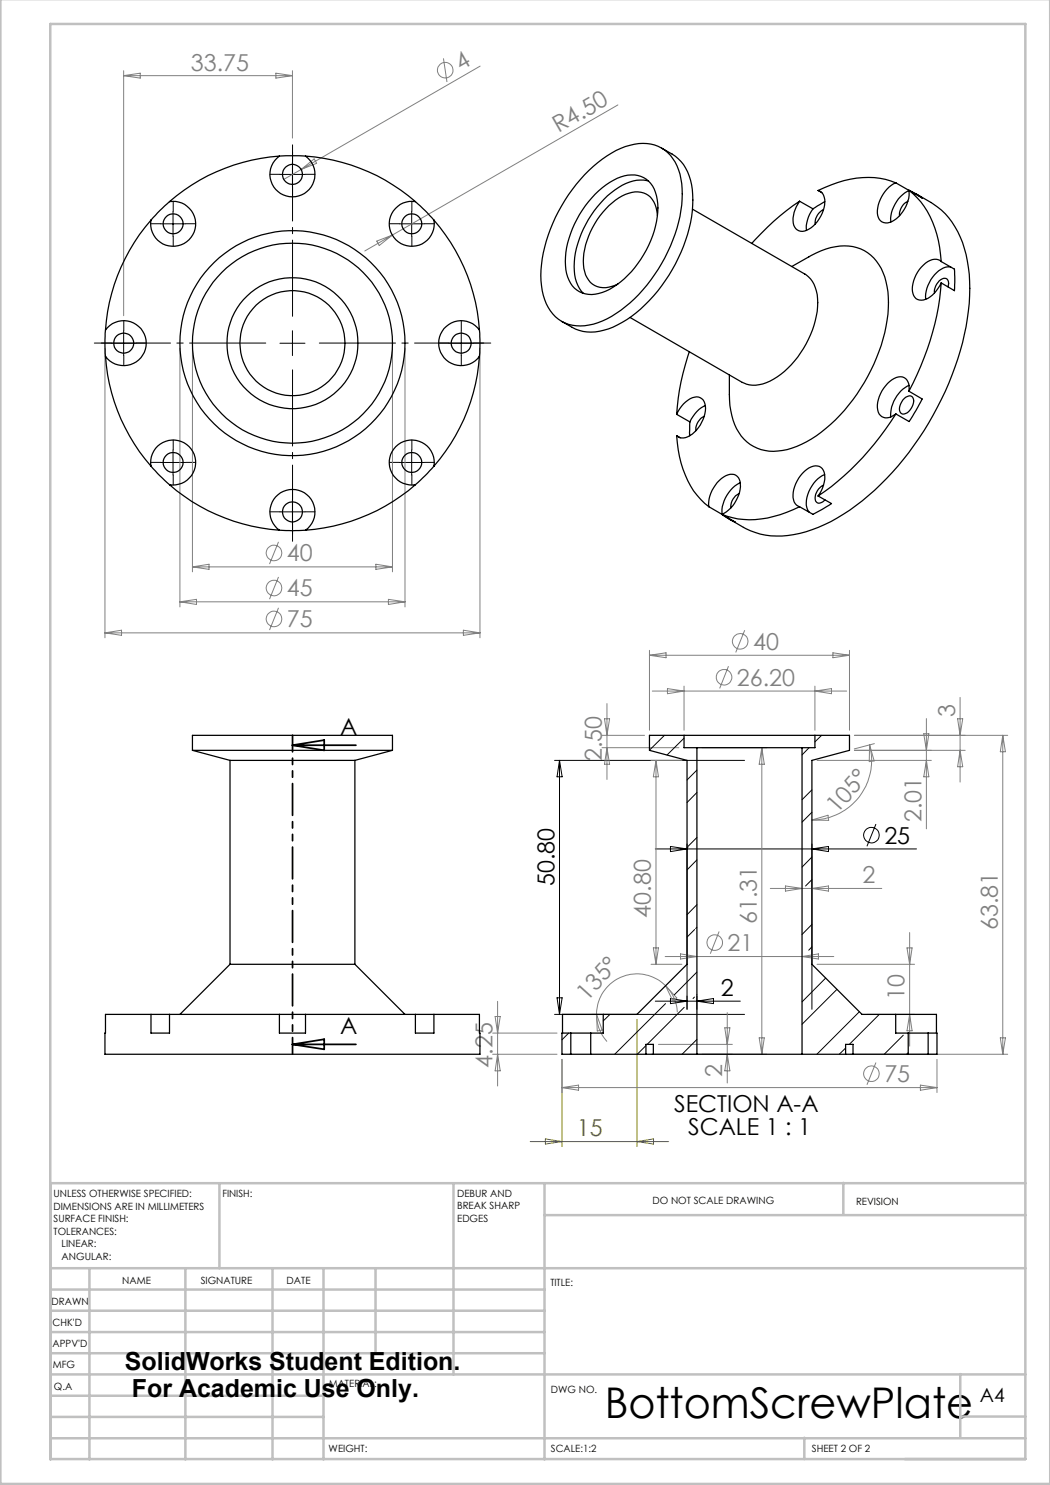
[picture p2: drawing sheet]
<svg xmlns="http://www.w3.org/2000/svg" width="210mm" height="297mm" viewBox="0 0 210 297" stroke-linecap="round" stroke-linejoin="round" font-family="sans-serif">
<g fill="none" stroke="#808080" stroke-width=".2">
<path d="M24.7 14.1v49M24.7 15.1h33.8M24.7 15.1l3.3-.5v1zM55.2 14.6l3.3 .5-3.3 .5zM58.5 14.1v13.5M88.7 11.7l.7 4.7M96 13.2l-35.8 20.7M60.2 33.9l-3.4 2M60.2 33.9l2.6-2.1 .5 .9zM123.6 21l-45.1 26M75.4 48.2l3.1-1.2-2.7 2.1zM78.5 47l-5.5 3.2"/>
<path d="M21 69.6v58M36 69.6v51.8M38.5 69.6v44.8M78.5 69.6v44.8M81 69.6v51.8M96 69.6v58M38.5 113.4h40M38.5 113.4l3.3-.5v1zM55.7 108.4l-1.8 4.4M55.7 115.4l-1.8 4.4M75.2 112.9l3.3 .5-3.3 .5zM77.7 119.9l3.3 .5-3.3 .5z"/>
<path d="M21 126.6h75M21 126.6l3.3-.6v1.1zM36 120.4h45M36 120.4l3.3-.5v1zM55.7 121.6l-1.8 4.4M92.7 126l3.3 .6-3.3 .5zM129.9 130.1v15.9M129.9 131.1h40M129.9 131.1l3.3-.5v.9zM130.5 138.2h38.8M133.5 137.7l3.3 .5-3.3 .5zM136.8 137.2v8.8"/>
<path d="M145.7 133.2l-1.8 4.5M148.9 126l-1.8 4.5M163 137.2v8.8M163 138.2l3.3-.5v1zM166.6 130.6l3.3 .5-3.3 .4zM169.9 130.1v15.9M192 139.5v16.9M120.4 147.1h8.5M120.4 149.5h15.4M120.9 143.8h1l-.5 3.3zM121.4 140.7v15.2M121.4 149.5l.5 3.4h-1z"/>
<path d="M130.2 152.1h6.2M131.2 152.1l.5 3.3h-1zM131.2 152.1v40.8M140.4 149.5h13M152.4 149.5l.5 3.4h-1.1zM152.4 149.5v61.4M163.4 152.1h22.9M170.9 150.1h22.1M170.9 147.1h30.6M173.9 149l.9 3.2-1 .1zM173.9 149a11.9 11.9 0 0 1-11.5 15M174.9 148.7l-4 1.1"/>
<path d="M184.7 146.8h1.1l-.5 3.3zM185.3 143.7v22.1M185.3 152.1l.5 3.3h-1.1zM191.5 143.8h1l-.5 3.3zM192 150.1l.5 3.2h-1zM200.6 147.1v63.8M200.6 147.1l.5 3.3h-1zM154.1 177.7h22.3M157.1 177.2l3.3 .5-3.3 .5zM162.4 164l3.2-.9 .1 1zM162.4 177.7l3.3-.5v1zM130.2 192.9h6.2"/>
<path d="M130.7 189.6h1l-.5 3.3zM133 191.3h33.8M133.1 197.1a8.1 8.1 0 0 0-8.8-1.7 8.1 8.1 0 0 0-5 7.5M133.1 197.1a8 8 0 0 1 2.4 5.4M133.1 197.1l2.3 2.5-.9 .6zM136.1 190.8l3.3 .5-3.3 .5zM143.8 186.3l-1.7 4.4M160.4 191.3l3.3-.5v1zM163.4 192.9h19.5M181.4 189.6h1l-.5 3.3zM181.9 186.5v22.7M98.5 206.6h12.9"/>
<path d="M98.5 210.9h12.9M99 203.3h1l-.5 3.3zM99.5 200.3v16.9M99.5 210.9l.5 3.3h-1zM112.4 211.9v6.6M112.4 217.5h75M112.4 217.5l3.3-.5v1zM118.3 202.9h1.4M119.3 202.9a8.1 8.1 0 0 0 2.1 5.4M119.3 202.9l1.1 3.1-.9 .2zM130.2 210.9h23.2M131.7 208.9h14.8"/>
<path d="M145 205.6h1l-.5 3.3zM145.5 210.9l.5 3.3h-1zM145.5 202.5v14.1M151.8 207.6h1.1l-.5 3.3zM170.1 210.9h31.4M173.4 202.9h9.5M175.2 212.5l-1.8 4.5M181.9 202.9l.5 3.3h-1zM184.1 217l3.3 .5-3.3 .5zM187.4 211.9v6.6M200.1 207.6h1l-.5 3.3z"/>
<circle cx="89" cy="14" r="1.55"/>
<circle cx="54.8" cy="117.6" r="1.55"/>
<circle cx="54.8" cy="110.6" r="1.55"/>
<circle cx="54.8" cy="123.8" r="1.55"/>
<circle cx="144.8" cy="135.5" r="1.55"/>
<circle cx="148" cy="128.3" r="1.56"/>
<circle cx="142.9" cy="188.5" r="1.55"/>
<circle cx="174.3" cy="214.7" r="1.56"/>
</g>
<g fill="none" stroke="#000" stroke-width=".2">
<path d="M56 34.9h5M58.5 32.4v5M32.1 44.8h5M34.6 42.3v5M79.9 44.8h4.9M82.3 42.3v5M22.2 68.6h5M24.7 66.1v5M56 68.6h5M58.5 66.1v5M89.7 68.6h5.1M92.3 66.1v5"/>
<path d="M32.1 92.5h5M34.6 90v5M58.5 99.9v5M79.9 92.5h4.9M82.3 90v5M56 102.4h5M110.9 152.1h38M111.9 152.1v50.8M111.9 152.1l.5 3.3h-1zM132.9 147.1l-3 2.9M136.8 147.6l-3.4 3.4M139.4 154l-2 2"/>
<path d="M139.4 158.5l-2 2M161.8 149.5l-1.4 1.5M162.4 158l-2 1.9M164.3 147.1l-1.3 1.3M131.1 169.8h52.2M134.1 169.3l3.3 .5-3.3 .5zM137.4 169.5h.1M137.4 168.8v33.1M139.4 167.5l-1.8 1.8M139.4 172l-2 2M162.4 168.8v33.1M162.4 169.8l3.3-.5v1z"/>
<path d="M162.4 162.5l-2 1.9M162.4 175.9l-1.3 1.3M162.4 171.4l-2 2M175.2 164.8l-1.8 4.5M111.4 199.6h1l-.5 3.3zM134.1 199.7l3.3 .5-3.3 .5zM138.9 199.4l-.3 .3M138.9 185.9l-1.5 1.5M139.4 199.2v2.7M139.4 180.9l-2 2M139.4 194.4l-4.5 4.6M139.4 185.5l-.3 .2"/>
<path d="M139.4 198.9l-.1 .1M162.4 184.9l-2 2M162.4 189.4l-.7 .6M165.1 195.6l-4.7 4.8M167.4 197.9l-7 7M110.9 202.9h38M113.7 206.6l-1.3 1.4M114.2 210.7l-.2 .2M118.2 206.6l-.1 .1M122 202.9l-1.3 1.3M129.2 209.1l-1.7 1.8M131.1 200.2h17"/>
<path d="M133.1 200.7l-10.2 10.2M136.8 201.5l-7.4 7.4M139.4 200.2l3.3-.5v1zM139.4 207.9l-3 3M169.1 209.6l-1.2 1.3M171.9 202.3l-8.5 8.6M175.9 202.9l-6 6M180.7 207l-3.9 3.9M181.6 210.5l-.3 .4"/>
<circle cx="174.3" cy="167" r="1.55"/>
</g>
<path d="M53.5 68.6h-35M58.5 63.6v-35M58.5 73.6v35M63.5 68.6h35" fill="none" stroke="#000" stroke-width=".2" stroke-dasharray="15.2 1.3 1.3 1.3" stroke-dashoffset="-.4"/>
<g fill="none" stroke="#000" stroke-width=".2" stroke-dasharray="15.2 1.3 1.3 1.3">
<path d="M56 34.9h-2M58.5 32.4v-2M58.5 37.4v2M61 34.9h2M32.1 44.7h-2M34.6 42.2v-2M34.6 47.2v2M37.1 44.7h2M79.9 44.7h-2M82.4 42.2v-2M82.4 47.2v2M84.9 44.7h2"/>
<path d="M22.3 68.6h-2M24.8 66.1v-2M24.8 71.1v2M27.3 68.6h2M89.8 68.6h-2M92.3 66.1v-2M92.3 71.1v2M94.8 68.6h2M32.1 92.5h-2M34.6 90v-2M34.6 95v2M37.1 92.5h2"/>
<path d="M58.5 99.9v-2M79.9 92.5h-2M82.4 90v-2M82.4 95v2M84.9 92.5h2M56 102.4h-2M58.5 104.9v2M61 102.4h2"/>
</g>
<path d="M58.5 149h12.7M58.5 149l6.3-1v2.1zM58.5 208.9l6.3-1v2zM58.5 208.9h12.7" fill="none" stroke="#000" stroke-width=".35"/>
<path d="M58.5 147v63.8" fill="none" stroke="#000" stroke-width=".35" stroke-dasharray="6.3 1.3 1.3 1.3 1.3 1.3" stroke-dashoffset="3"/>
<g fill="none" stroke="#c0c0c0" stroke-width=".5">
<path d="M.1 -.1v296.9h209.9v-296.9M10.1 4.8h195v287h-195zM43.9 236.6v17M90.7 236.6v38.3M108.9 236.6v55.3M168.7 236.6v6.3M205.1 236.6h-195v55.3M10.1 253.6h195M10.1 257.9h98.8M17.9 253.6v38.3M37.1 253.6v38.3M54.5 253.6v38.3"/>
<path d="M64.7 253.6v38.3M75.1 253.6v17M108.9 243h96.2M10.1 270.6h98.8M10.1 266.4h98.8M10.1 262.1h98.8M10.1 279.1h54.6M10.1 274.9h195M192.1 274.8v12.7M10.1 287.7h195M10.1 283.4h54.6M160.9 287.5v4.3"/>
<path d="M192.1 283.3h13"/>
</g>
<path d="M112.4 211.9v17.4M127.4 203.9v25.4M106 228.3h27.7M109.1 227.8l3.3 .5-3.3 .5zM127.4 228.3l3.3-.5v1z" fill="none" stroke="#808000" stroke-width=".2"/>
<g fill="none" stroke="#000" stroke-width=".25">
<path d="M55.9 31.2a4.5 4.5 0 0 0-.8 6.7 4.5 4.5 0 0 0 6.7 0 4.5 4.5 0 0 0-.7-6.7M55.9 31.2a37.8 37.8 0 0 0-22 9.1M55.9 31.2h5.2M61.1 31.2a37.8 37.8 0 0 1 22 9.1M116.9 35a18.8 18.8 0 0 1 10.8-6.3 7.3 7.3 0 0 1 8 5.3 21 21 0 0 1-1.2 14 30.2 30.2 0 0 1-13.1 15.8 9.7 9.7 0 0 1-9.1 .5 9.5 9.5 0 0 1-4.1-8.1 30.2 30.2 0 0 1 7.1-19.3zM119 38.8a11.6 11.6 0 0 1 7.3-3.8 4.8 4.8 0 0 1 5 4.2 16.6 16.6 0 0 1-2.6 11.7 16.9 16.9 0 0 1-8.2 7.6 5.1 5.1 0 0 1-7.2-3.8 17.3 17.3 0 0 1 3.2-12.7zM129.7 36.2a7.9 7.9 0 0 0-6.7 1.8 20.7 20.7 0 0 0-8.2 15.3 7.2 7.2 0 0 0 1.9 5.4M132.3 29.6a9.1 9.1 0 0 1 5.8 6.5 23.6 23.6 0 0 1-2.5 15.5 28.6 28.6 0 0 1-13 13.8 9 9 0 0 1-8.2 .1l-2.1-1.2M163.6 38.1a2.34 2.34 0 0 1 1.3 2.9 6.6 6.6 0 0 1-4 5.2 1.86 1.86 0 0 1-2.3-2.1l.2-1.6 .5-1.2 .6-1.1M163.6 38.1l.8 .4M179.2 36.6a17.7 17.7 0 0 0-14.2 .9l-1.4 .6M179.2 36.6a6.7 6.7 0 0 0-3.7 6.5 1.93 1.93 0 0 0 3.3 1 6.8 6.8 0 0 0 3-6"/>
<path d="M179.2 36.6l2.6 1.5M181.8 38.1a18 18 0 0 1 6.3 12.8l.1 1.4M181.8 38.1l2.6 1.5-1.2-.8-1.4-.7M181.8 38.1a6.8 6.8 0 0 0-3.6 6.3M183.2 38.8a23.6 23.6 0 0 1 5.9 4 19.8 19.8 0 0 1 4.8 12 48.2 48.2 0 0 1-4.8 23.5 59.1 59.1 0 0 1-19.1 23.7 26.2 26.2 0 0 1-14.7 5.2 13.2 13.2 0 0 1-6.6-1.7l-3-1.8M30.2 44a37.3 37.3 0 0 0-9.1 22M33.9 40.3a4.5 4.5 0 0 1 5.2 4.2 4.5 4.5 0 0 1-4.7 4.8 4.5 4.5 0 0 1-4.2-5.3M33.9 40.3l-3.7 3.7M83.1 40.3a4.5 4.5 0 0 0-5.2 4.2 4.5 4.5 0 0 0 4.7 4.8 4.5 4.5 0 0 0 4.2-5.3M83.1 40.3l3.7 3.7M86.8 44a37.3 37.3 0 0 1 9.1 22M131.5 43.1a4.4 4.4 0 0 0-3.9-4.7 8.9 8.9 0 0 0-6.4 3.4 16 16 0 0 0-4.5 11.2 4.4 4.4 0 0 0 3.9 4.5l1.2-.1 1.8-.6"/>
<path d="M138.5 41.8l22.5 13a6.2 6.2 0 0 1 2.5 5.7 19.3 19.3 0 0 1-9.5 15.7 5.9 5.9 0 0 1-5.6 .3l-22.4-13M158.4 53.3l3.4-1.9a12.1 12.1 0 0 1 10.3-1.6 9.4 9.4 0 0 1 5.3 7.5 28.3 28.3 0 0 1-3.2 16.8 33 33 0 0 1-12.9 14.3 12.2 12.2 0 0 1-9.1 1.5 9 9 0 0 1-6-7.8 32.9 32.9 0 0 1-.3-7.1M159.9 40.2a49.2 49.2 0 0 0-9.5 8.5M159.9 40.2l2.7 1.6M162.6 41.8a6.5 6.5 0 0 0-1.3 4.3M164.7 41.9a2.88 2.88 0 0 0-1.6 2.9M165 40.3l-2.4 1.5M181.6 40.2a3 3 0 0 0-1.7 2.9M188.2 56.6a54.6 54.6 0 0 1-6.4 21.6M188.2 52.3l2.7 1.5v4.3l-2.7-1.5M188.2 52.3a2.35 2.35 0 0 0-3.1 .3 6.6 6.6 0 0 0-2.5 6.1 1.84 1.84 0 0 0 3 1l1.3-1.1 1.3-2M189.6 57.4a1 1 0 0 0 0-1.3 1 1 0 0 0-1.1-.3 2.99 2.99 0 0 0-1.6 2.8"/>
<path d="M190.1 53.4a4.6 4.6 0 0 0-4.2 3.1l-.7 1.7-.1 1.7M21.1 71.3a37.2 37.2 0 0 0 9.1 21.9M21.1 66a4.5 4.5 0 0 1 6.7-.7 4.5 4.5 0 0 1 0 6.7 4.5 4.5 0 0 1-6.7-.7M21.1 66l-.1 2 .1 3.3M95.9 66a4.5 4.5 0 0 0-6.7-.7 4.5 4.5 0 0 0 0 6.7 4.5 4.5 0 0 0 6.7-.7M95.9 71.3a37.2 37.2 0 0 1-9.1 21.9M95.9 66l.1 2-.1 3.3M137.9 70.3a47.3 47.3 0 0 0-2.6 12.6M180.6 80l.6-.6a.96 .96 0 0 1 1.2-.1 .96 .96 0 0 1 .3 1.2 2.35 2.35 0 0 1-2.3 2.3 1.7 1.7 0 0 1 0-2.5zM181.8 78.2l2.6 1.6-1.2 2.3-1.4 2.2-2.6-1.5M181.8 78.2a2.19 2.19 0 0 0-1.7-2.9 5.6 5.6 0 0 0-4.2 4 3.7 3.7 0 0 0 .2 3.8 1.92 1.92 0 0 0 2.6 0l.5-.3M181.8 77.1a6.8 6.8 0 0 0-3.6 6.3"/>
<path d="M30.2 93.2a4.5 4.5 0 0 1 4.2-5.2 4.5 4.5 0 0 1 4.7 4.7 4.5 4.5 0 0 1-5.2 4.2M30.2 93.2l3.7 3.7M33.9 96.9a37.6 37.6 0 0 0 22 9.1M83.1 96.9a37.6 37.6 0 0 1-22 9.1M86.8 93.2a4.5 4.5 0 0 0-4.2-5.2 4.5 4.5 0 0 0-4.7 4.7 4.5 4.5 0 0 0 5.2 4.2M86.8 93.2l-3.7 3.7M135.3 87.1a20.8 20.8 0 0 0 4.1 12l1.5 1.6 .9 .6M135.3 82.9a5.5 5.5 0 0 1 4-3.5 1.93 1.93 0 0 1 1.8 2.3 6.7 6.7 0 0 1-4 5.8 1.85 1.85 0 0 1-1.8-.4M135.3 82.9l2.7 1.5M135.3 87.1l.8 .5M138 84.4l-.1 2.8M140.8 83.3a3 3 0 0 0-1.6 2.8"/>
<path d="M141.1 81.1a6.4 6.4 0 0 0-3.1 3.3M147.8 98.7a3 3 0 0 0-1.6 2.9M148.1 96.6a6.7 6.7 0 0 0-3.7 6.3l2.6 1.5-2.6-1.5M163.6 99.2l2.7 1.5-3.7 2.2-2.7-1.6M163.6 99.2a5.5 5.5 0 0 0 1-5.2 1.95 1.95 0 0 0-2.8-.4 6.8 6.8 0 0 0-3.1 6.4 1.77 1.77 0 0 0 1.2 1.3M164.7 97a2.83 2.83 0 0 0-1.6 3.2 1.13 1.13 0 0 0 1.9-.2M164.9 94.9a6.6 6.6 0 0 0-3.5 6.6l.5 .9M179.2 82.8a54.5 54.5 0 0 1-15.6 16.4M55.9 106a4.5 4.5 0 0 1-.8-6.6 4.5 4.5 0 0 1 6.7 0 4.5 4.5 0 0 1-.7 6.6M55.9 106l2.6 .1 2.6-.1M141.8 101.3a6.5 6.5 0 0 1 4.3-6.4 1.78 1.78 0 0 1 2 1.9 6.8 6.8 0 0 1-3.7 6.1M141.8 101.3l2.6 1.6"/>
<path d="M159.9 101.3a19.5 19.5 0 0 1-14.5 2l-1-.4M38.5 150.1h40M38.5 150.1v-3h40v3M38.5 150.1l7.5 2M46 152.1h25M46 152.1v40.8M71 152.1v40.8M78.5 150.1l-7.5 2M136.8 147.1h26.2M136.8 147.1v2.4h2.6M136.8 147.1h-6.9v3l7.5 2v40.8l-10 10h-6.7M139.4 149.5h21"/>
<path d="M139.4 149.5v61.4M160.4 149.5v61.4M163 147.1v2.4h-2.6M163 147.1h6.9v3l-7.5 2v40.8l10 10h6.7M46 192.9h25M46 192.9l-10 10M71 192.9l10 10M30.2 202.9h-9.1l-.1 8h75l-.1-8h-9.1M30.2 202.9v3.7h3.7v-3.7M30.2 202.9h3.7M33.9 202.9h22M55.9 202.9v3.7h5.2v-3.7"/>
<path d="M55.9 202.9h5.2M61.1 202.9h22M83.1 202.9v3.7h3.7v-3.7M83.1 202.9h3.7M114.2 206.6h3.9M114.2 210.9h3.9M114.2 206.6h-1.8v4.3h1.8M114.2 206.6v4.3M118.1 210.9h11.1M118.1 206.6v4.3M120.7 202.9h-8.2v3.7M120.7 202.9v3.7h-2.6"/>
<path d="M129.2 210.9h1.5M129.2 210.9v-2h1.5v2M130.7 210.9h8.7M139.4 210.9h21M160.4 210.9h8.7M169.1 210.9h1.5M169.1 210.9v-2h1.5v2M170.6 210.9h11M179.1 202.9h8.2v3.7M179.1 202.9v3.7h2.5M181.6 206.6h4M181.6 210.9h4"/>
<path d="M181.6 206.6v4.3M185.6 206.6h1.8v4.3h-1.8M185.6 206.6v4.3"/>
<circle cx="58.5" cy="34.9" r="2"/>
<circle cx="34.6" cy="44.8" r="2"/>
<circle cx="82.4" cy="44.8" r="2"/>
<circle cx="24.7" cy="68.6" r="2.01"/>
<circle cx="58.5" cy="68.6" r="13.1"/>
<circle cx="58.5" cy="68.6" r="20"/>
<circle cx="58.5" cy="68.6" r="22.5"/>
<circle cx="58.5" cy="68.6" r="10.5"/>
<circle cx="92.2" cy="68.6" r="2.01"/>
<circle cx="34.6" cy="92.5" r="2"/>
<circle cx="82.4" cy="92.5" r="2"/>
<circle cx="58.5" cy="102.4" r="2"/>
</g>
<text font-size="8.5" x="120.9" y="283.5">BottomScrewPlate</text>
<g font-size="5">
<text x="25" y="274">SolidWorks Student Edition.</text>
<text x="26.4" y="279.5">For Academic Use Only.</text>
</g>
<g font-size="4.7" fill="#808080">
<text x="38.2" y="14.1">33.75</text>
<text x="92.1" y="14.2" transform="rotate(-30 92.1 14.2)">4</text>
<text x="111.7" y="26.7" transform="rotate(-30 111.7 26.7)">R4.50</text>
<text x="57.4" y="112.3">40</text>
<text x="57.4" y="119.3">45</text>
<text x="57.4" y="125.5">75</text>
<text x="150.6" y="130">40</text>
<text x="147.4" y="137.1">26.20</text>
<text x="191" y="143.3" transform="rotate(-90 191 143.3)">3</text>
<text x="120.4" y="152.2" transform="rotate(-90 120.4 152.2)">2.50</text>
<text x="167.4" y="162.9" transform="rotate(-49 167.4 162.9)">105°</text>
<text x="184.3" y="164.5" transform="rotate(-90 184.3 164.5)">2.01</text>
<text x="172.5" y="176.7">2</text>
<text x="130.2" y="183.5" transform="rotate(-90 130.2 183.5)">40.80</text>
<text x="151.4" y="184.9" transform="rotate(-90 151.4 184.9)">61.31</text>
<text x="145.5" y="190.2">21</text>
<text x="199.6" y="186" transform="rotate(-90 199.6 186)">63.81</text>
<text x="117.4" y="200.3" transform="rotate(-48 117.4 200.3)">135°</text>
<text x="180.9" y="200" transform="rotate(-90 180.9 200)">10</text>
<text x="98.5" y="213.5" transform="rotate(-90 98.5 213.5)">4.25</text>
<text x="144.5" y="215.3" transform="rotate(-90 144.5 215.3)">2</text>
<text x="176.9" y="216.4">75</text>
</g>
<g font-size="4.7">
<text x="68" y="147">A</text>
<text x="176.9" y="168.7">25</text>
<text x="110.9" y="177.2" transform="rotate(-90 110.9 177.2)">50.80</text>
<text x="144.2" y="199.2">2</text>
<text x="68" y="206.8">A</text>
<text x="134.8" y="222.5">SECTION A-A</text>
<text x="137.6" y="227">SCALE 1 : 1</text>
</g>
<text font-size="4.7" fill="#808000" x="115.4" y="227.3">15</text>
<text font-size="3.9" x="196" y="280.4">A4</text>
<g font-size="2">
<text x="10.7" y="239.5">UNLESS OTHERWISE SPECIFIED:</text>
<text x="44.5" y="239.5">FINISH:</text>
<text x="91.4" y="239.4">DEBUR AND</text>
<text x="10.7" y="242">DIMENSIONS ARE IN MILLIMETERS</text>
<text x="10.7" y="244.5">SURFACE FINISH:</text>
<text x="91.4" y="241.9">BREAK SHARP</text>
<text x="91.4" y="244.4">EDGES</text>
<text x="130.5" y="240.8">DO NOT SCALE DRAWING</text>
<text x="171.2" y="241">REVISION</text>
<text x="10.7" y="247">TOLERANCES:</text>
<text x="12.3" y="249.5">LINEAR:</text>
<text x="12.3" y="252">ANGULAR:</text>
<text x="24.4" y="256.9">NAME</text>
<text x="40.1" y="256.8">SIGNATURE</text>
<text x="57.3" y="256.8">DATE</text>
<text x="110.1" y="257.1">TITLE:</text>
<text x="10.3" y="260.9">DRAWN</text>
<text x="10.5" y="269.3">APPV'D</text>
<text x="10.5" y="265.2">CHK'D</text>
<text x="10.6" y="273.6">MFG</text>
<text x="10.8" y="278">Q.A</text>
<text x="65.8" y="277.4">MATERIAL:</text>
<text x="110.2" y="278.5">DWG NO.</text>
<text x="65.7" y="290.4">WEIGHT:</text>
<text x="110.2" y="290.5">SCALE:1:2</text>
<text x="162.4" y="290.4">SHEET 2 OF 2</text>
</g>
</svg>
